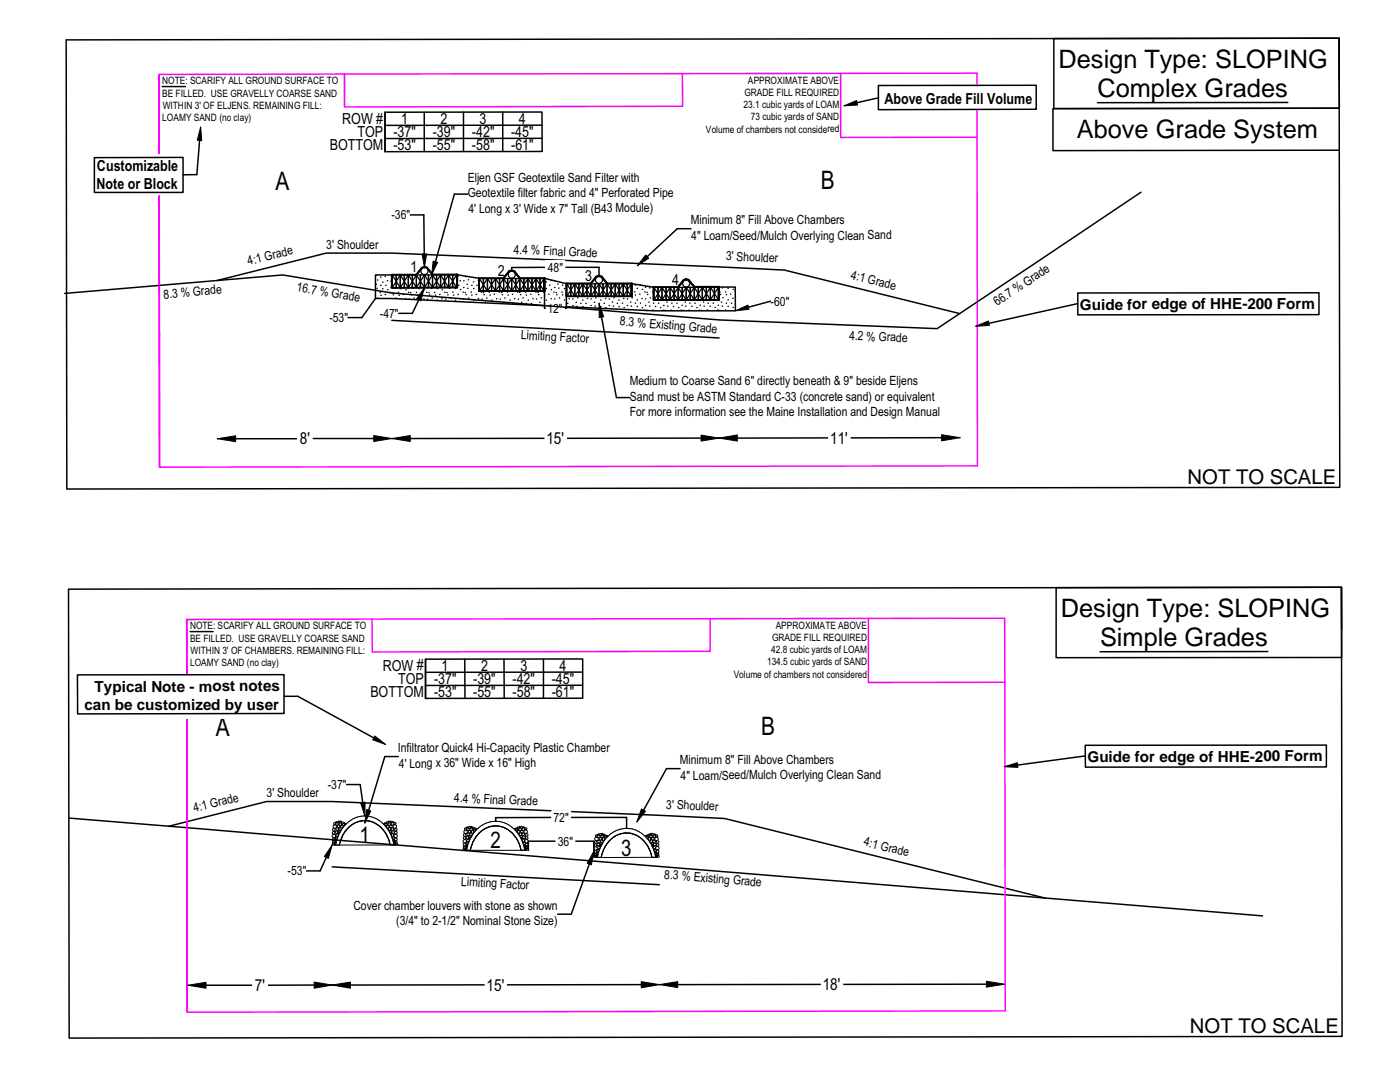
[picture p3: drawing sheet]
<svg xmlns="http://www.w3.org/2000/svg" width="279mm" height="216mm" viewBox="0 0 279 216" stroke-linecap="round" stroke-linejoin="round" font-family="sans-serif">
<path d="M13.2 8l254.1-.4 .1 89.6-254.1 .4zM210.3 7.7l57-.1v14l-57 .1zM267.3 7.6v8.4M257 20.4l-38 .1M267.3 21.6l-57.2 .1v8.4l57.2-.1M267.7 117.2l.1 8.4M13.8 163.2l238.2 19.6M33.6 164.9l19.6-5h13.1l78.3 3.4 64 15.9M131.6 196.5h.1M164.4 196.4l-29.1 .1M196.9 196.4h-29.2M200.5 196.4h.1" fill="none" stroke="#000" stroke-width=".3"/>
<path d="M13.2 8h.1M131.6 196.5l3.7-.6v1.2zM196.9 195.8l3.6 .6-3.6 .6z" fill="none" stroke="#000" stroke-width=".2"/>
<path d="M131.6 196.5l3.7-.6v1.2zM196.9 195.8l3.6 .6-3.6 .6z" fill="#000"/>
<path d="M163.9 194.6h4.3v3.6h-4.3z" fill="#fff"/>
<path d="M163.9 194.6h4.3v3.6h-4.3z" fill="none" stroke="#fff" stroke-width=".2"/>
<path d="M66.3 173l65.3 3.5M66.3 196.6h.1M97.3 196.5l-27.4 .1M128 196.5h-27.4M131.6 196.5h.1" fill="none" stroke="#000" stroke-width=".3"/>
<path d="M66.3 196.6l3.6-.6v1.2zM128 195.9l3.6 .6-3.6 .6z" fill="#000"/>
<path d="M66.3 196.6l3.6-.6v1.2zM128 195.9l3.6 .6-3.6 .6z" fill="none" stroke="#000" stroke-width=".2"/>
<path d="M96.8 194.7h4.3v3.6h-4.3z" fill="#fff"/>
<path d="M96.8 194.7h4.3v3.6h-4.3z" fill="none" stroke="#fff" stroke-width=".2"/>
<path d="M37.3 123.6l.1 78.4 163.2-.3-.1-65.6-27.2 .1v-12.8h-31.6v6.6l-67.4 .1v-6.6l-37 .1 .1 78.4M141.7 123.4l-67.4 .1M173.3 123.4h27.2v12.7" fill="none" stroke="#f0f" stroke-width=".3"/>
<g fill="none" stroke="#000" stroke-width=".2">
<path d="M66.3 166.7l.5-.2 .2 .2v.3l-.5 .1-.2-.1zM66.3 167.4l.4-.2 .1 .4-.3 .1zM66.3 167.9l.3-.1v.4h-.1zM66.3 166.1l.4-.2 .1 .4-.3 .1zM66.4 168.2l.3 .2-.2 .2-.2-.1zM66.4 165.4l.3-.1 .2 .4-.4 .1zM66.5 164.8l.2-.2h.3l.1 .5-.1 .2h-.3l-.2-.2zM66.6 164.3l.3-.2v.4l-.3-.1zM66.7 168.3v.3zM66.8 168.3l.1-.1 .1 .2-.2 .1zM66.8 167.9h.3l-.1 .2zM67 167.5l.1 .1v.2l-.2-.1z"/>
<path d="M67 164l.1 .1v.1zM67 166.5l.4-.1 .1 .4-.3 .1zM67 164.3l.4-.1 .1 .3-.3 .2zM67.1 165.8l.3 .1-.1 .4-.4-.1zM67.2 165.2l.4 .2-.2 .3-.3-.1zM67.2 163.9l.2 .1-.1 .1zM67.3 164.8l.4-.2 .1 .4-.3 .1zM67.4 166.2h.3v.1l-.2 .1zM67.4 164l.3-.2 .1 .3-.2 .1zM67.5 165.8l.2-.1 .2 .3-.3 .1zM67.6 164.3l.4-.1 .2 .3-.4 .2zM67.9 163.9l.1-.1 .1 .2h-.2z"/>
<path d="M67.9 164.8l.4-.1 .2 .4-.4 .1zM68.1 164.1l.3-.1v.4h-.2zM68.6 164.1l.1 .2zM68.7 164.3h.3v.1l-.2 .1zM69.5 165.2l-1.1 1.6-.7 1.8a7.5 7.5 0 0 1 1.3-2.9l1.2-1.1a4.4 4.4 0 0 1 3.3-.8 5.8 5.8 0 0 1 4.4 4.8h1v-.3M69.5 165.2l.8-.7 1.3-.6 2-.1a5.1 5.1 0 0 1 3.2 2.2M76.7 164.3h.1v.2l-.2-.1zM76.8 164.2l.2 .1zM76.9 166.2l.5 1 .5 1.4M77.1 164.1l.2-.1 .2 .3h-.3zM77.1 164.8l.4-.1 .1 .4-.3 .1zM77.5 163.9l.1-.1 .1 .2-.1 .1z"/>
<path d="M77.6 164.2l.3 .1-.1 .4-.4-.2zM77.6 165.1l.4 .2-.1 .4-.4-.2zM77.8 164.8l.3-.2 .2 .4-.4 .1zM77.8 164l.2-.2 .1 .3-.2 .1zM77.9 165.7l.2 .1-.1 .3-.2-.2zM78 166.1l.2 .1-.1 .2-.2-.1zM78.2 165.2l.4 .2-.2 .3-.3-.1zM78.2 166.4l.4 .1-.2 .4-.3-.1zM78.2 164.1l.4 .2-.2 .3-.3-.1zM78.3 163.9l.1 .2zM78.3 165.8l.4 .1-.2 .4-.3-.1zM78.4 164.8l.5-.2 .2 .2v.3l-.2 .2h-.2l-.3-.2z"/>
<path d="M78.5 167.9h.2l.1 .2h-.2zM78.5 167.5h.2v.3l-.3-.1zM78.5 164l.1 .2zM78.6 168.3l.2-.1 .1 .2h-.2zM78.6 168.6a6.5 6.5 0 0 0-5.5-5.8l-1.4 .1-1.5 .7a7 7 0 0 0-3.2 5M78.7 167.3l.4-.1 .1 .4-.3 .1zM78.7 166l.4-.1 .1 .3-.3 .2zM78.7 164.1h.2l.1 .3h-.4zM78.8 166.5h.3l.2 .2-.2 .4h-.3l-.2-.2v-.2zM78.9 167.9l.3-.1v.3h-.2zM78.9 165.3l.3 .1-.1 .4-.4-.1zM78.9 168.3h.1"/>
<path d="M78.9 168.3v.3h-12.2M79 168.3l.2-.1 .1 .3-.3 .1zM37.5 196.6l3.6-.6v1.2zM62.7 196l3.6 .6-3.6 .6z"/>
<circle cx="67.1" cy="167.2" r=".23"/>
<circle cx="67.9" cy="165.4" r=".27"/>
<circle cx="68.5" cy="164.5" r=".23"/>
<circle cx="77" cy="164.5" r=".23"/>
<circle cx="78.5" cy="167.2" r=".23"/>
</g>
<path d="M84.9 131.5h31.4v7.8l-31.4 .1zM84.9 131.5v7.9M92.8 131.5v7.9M100.6 131.5v7.9M108.5 131.5v7.9M116.3 136.7l-31.4 .1M116.3 134.1l-31.4 .1M37.5 196.6h.1M41.1 196.6h9.8M62.7 196.6h-9.8M66.3 196.6h.1" fill="none" stroke="#000" stroke-width=".3"/>
<path d="M37.5 196.6l3.6-.6v1.2zM62.7 196l3.6 .6-3.6 .6z" fill="#000"/>
<path d="M50.4 194.8h3v3.6h-3z" fill-rule="evenodd" fill="#fff"/>
<path d="M50.4 194.8h3v3.6h-3z" fill="none" stroke="#fff" stroke-width=".2"/>
<path d="M37.9 126h4.6M69.2 156.5h2.7l.5 3.6M79.5 151h-2.7l-3.2 10.7M135.7 153.4h-2.7l-4.6 8.3M65.1 171.1l-1.2 2.7h-2.7M110.4 163.1l-11.5 .1v.7M113.5 163.1h11.6v2.2M117.6 172.4l-3.6 10h-2.7" fill="none" stroke="#000" stroke-width=".3"/>
<path d="M66.3 168.6l-.8 2.7-.8-.4zM72 160.2l.9-.1-.1 2.7zM73.2 161.5l.8 .3-1.2 2.5zM118.5 169.8l-.5 2.8-.8-.3zM128 161.4l.8 .5-1.7 2.1z" fill="#000"/>
<g fill="none" stroke="#000" stroke-width=".2">
<path d="M66.3 168.6l-.8 2.7-.8-.4zM72 160.2l.9-.1-.1 2.7zM73.2 161.5l.8 .3-1.2 2.5zM92.4 167.7l.2-.2h.3l.2 .2v.3l-.5 .2-.2-.2zM92.5 168.4l.3-.1 .2 .3-.4 .2zM92.5 169h.3v.2h-.2zM92.5 167.1l.3-.1 .2 .3-.4 .2zM92.5 169.3l.3 .1-.1 .3-.3-.2zM92.5 166.5l.3-.1 .2 .3-.4 .2zM92.6 165.9l.2-.2h.3l.2 .4-.2 .2h-.3l-.2-.2zM92.8 169.4v.3zM92.8 165.2l.3 .1-.1 .3-.3-.1z"/>
<path d="M92.9 169.3l.1-.1 .1 .3h-.1zM92.9 169l.2-.1v.3zM93 168.7l.2-.1v.3zM93 165.1l.3 .1-.2 .1zM93.1 167.6l.4-.1 .1 .3-.3 .2zM93.1 169.6a6.5 6.5 0 0 1 5.5-5.7 6 6 0 0 1 5.9 4.7l.2 1M93.2 166.8l.3 .2-.1 .3-.4-.1zM93.3 166.2l.4 .2-.2 .4-.3-.2zM93.3 165l.2 .1zM93.4 165.9l.4-.2 .1 .3-.3 .2zM93.6 166.9l.3-.1 .1 .2-.3 .1zM93.6 167.2l.2 .1-.1 .2-.1-.1z"/>
<path d="M93.7 164.9l.2 .1v.3l-.3-.1zM93.7 166.4l.4-.2 .1 .4-.3 .1zM93.8 165.4l.3-.2 .2 .4-.4 .1zM94 165l.1-.1 .1 .2h-.1zM94.1 165.9l.3-.2 .2 .4-.4 .1zM94.2 165.1h.3l.1 .2-.2 .1zM94.7 165.2h.2l-.1 .2zM94.9 165.4l.2-.1 .1 .2-.2 .1zM102.7 165.4h.3v.1l-.2 .1zM103 165.2l.1 .2zM103.1 165.4h.2l.1 .3h-.4zM103.2 165.1l.3-.1 .1 .3-.3 .1z"/>
<path d="M103.3 165.9l.3-.2 .2 .4-.4 .1zM103.3 167.6a5.1 5.1 0 0 0-4.8-2.8 4.8 4.8 0 0 0-2.6 1.2 6.3 6.3 0 0 0-2 3.7M103.3 167.8l.7 1.8h1v-.3M103.4 167.9a5.4 5.4 0 0 0-3.9-3.1 4.9 4.9 0 0 0-4.6 2.2l-.5 .9-.5 1.7-1.1 .1M103.4 168l.6 1.7M103.7 165.2l.4 .2-.2 .3-.4-.1zM103.7 164.9l.1 .1v.1h-.2zM103.8 166.2l.3 .2-.1 .3-.4-.2zM103.9 165.8l.4-.1 .1 .3-.3 .2zM103.9 165l.2-.1 .2 .2-.3 .2zM104 166.8l.3 .1-.2 .2-.2-.1zM104.1 167.2l.2 .2h-.2z"/>
<path d="M104.3 166.2l.4 .2-.2 .4-.3-.2zM104.4 167.4l.3 .2-.1 .3-.4-.1zM104.4 165.2l.3 .2-.1 .3-.4-.1zM104.4 165l.1 .1zM104.4 166.8l.4 .2-.2 .3-.3-.1zM104.6 168l.3 .1-.2 .4-.3-.1zM104.6 165.8l.4-.1 .2 .1v.3l-.4 .2-.2-.2zM104.6 168.6l.2 .1v.1l-.2-.1zM104.6 165.1l.1 .1zM104.7 168.9h.2v.3l-.3-.1zM104.8 169.2l.2 .1-.1 .2-.2-.1zM104.9 167.5h.3l.2 .2-.2 .5h-.3l-.2-.2v-.3z"/>
<path d="M105 169l.3-.2 .1 .3-.3 .1zM105 166.3l.4 .2-.2 .3-.3-.1zM105 169.3v.4h-12.2M105 169.3h.1M105.1 169.4l.2-.1 .2 .2-.3 .1zM118.5 170.8l.3-.1 .1 .3-.2 .1zM118.5 169.2l.2-.2h.3l.2 .2v.2l-.2 .2h-.3l-.2-.2zM118.5 169.8l-.5 2.8-.8-.3zM118.6 169.8l.4-.1 .1 .4-.4 .1zM118.6 170.4l.3-.1 .1 .2-.3 .1zM118.6 168.5l.4-.1 .1 .3-.4 .2zM118.7 167.8l.4 .1-.1 .4-.4-.2z"/>
<path d="M118.8 166.7l.3-.1v.4h-.1zM118.9 167h.3l.2 .3v.3l-.2 .1-.5-.1v-.3zM119 170.4l.3-.1v.3zM119.1 170.7l.2 .1-.1 .1h-.2zM119.2 166.5l.2 .1-.2 .1zM119.2 170h.1v.3l-.2-.1zM119.3 169l.3-.1 .2 .3-.4 .2zM119.3 166.8l.3-.2 .2 .4-.4 .1zM119.3 171.1a6.3 6.3 0 0 1 5.8-5.8l.9 .1 1 .3 .8 .4 1.3 1.2 1.2 1.9 .6 1.9M119.3 167.8l.3-.1 .2 .3-.4 .2zM119.5 166.4v.2l-.1-.1zM119.7 166.4h.4l-.1 .3-.3-.1z"/>
<path d="M119.7 168.3l.3-.1 .1 .2-.3 .2zM119.7 168.6l.2 .1-.1 .2h-.1zM119.7 167.1l.4 .2-.2 .3-.4-.1zM119.8 167.8l.4-.2 .2 .4-.4 .1zM119.9 166.8l.4-.1 .1 .3-.3 .2zM120.1 166.4l.2-.1 .1 .2-.2 .1zM120.2 167.3l.4-.1 .1 .3-.3 .2zM120.4 166.6l.3-.1v.2l-.2 .1zM120.8 166.7l.2 .1zM121 166.8l.2-.1 .1 .2-.2 .1zM123.2 166.6a6.1 6.1 0 0 0-3.2 4.5h-1l-.1-.3 .1 .3h1M124.2 166.3l-.3 .1a5.6 5.6 0 0 0-2.6 1.8 6.7 6.7 0 0 0-1.3 2.9"/>
<path d="M124.5 166.2h.9l1.9 .7M125.5 166.2h-.9l-1.3 .4M125.6 166.2a5.8 5.8 0 0 1 4.5 4.9M127.3 166.8l1.1 .8M128 161.4l.8 .5-1.7 2.1zM128.5 167.9l.9 1.1 .7 2.1M128.9 166.7l.2 .1-.1 .2-.2-.1zM129.1 166.6l.2 .1-.1 .1zM129.3 166.5h.3l.1 .2-.2 .1zM129.5 167.1l.4 .2-.1 .3-.4-.1zM129.7 166.4l.2-.1 .1 .2h-.3zM129.8 166.6l.4 .2-.2 .3-.3-.1z"/>
<path d="M129.9 167.6l.3 .2-.1 .3-.4-.1zM130 166.4l.3-.1 .1 .3-.3 .1zM130.1 168.1h.2l.1 .3-.3 .1zM130.1 171.1h-10.1M130.2 167.1l.3 .2-.1 .3-.4-.1zM130.2 168.6l.2 .1-.1 .2h-.1zM130.4 167.6l.4 .2-.2 .3-.3-.1zM130.5 166.4l.1 .1zM130.6 168.2l.3 .2-.1 .3-.4-.1zM130.7 170.1l.2-.1v.3zM130.8 166.5h.1v.2zM130.9 170.3l.1 .1v.2l-.2-.1z"/>
<path d="M130.9 170.6l.2 .1-.1 .2h-.1zM130.9 167h.2l.3 .3v.2l-.3 .2h-.2l-.2-.2v-.2zM131 169.8l.4-.1 .1 .3-.4 .2zM131 168.5l.4-.1 .1 .3-.4 .2zM131.1 168.9h.3l.1 .2v.3l-.1 .2-.5-.2v-.3zM131.1 170.3h.3v.3h-.2zM131.1 167.8l.4 .1-.2 .4-.3-.2zM131.1 170.8h.1M131.1 170.8v.3h-1M131.1 170.8v.3M131.3 170.7l.3 .1-.2 .3-.2-.2z"/>
<circle cx="93.2" cy="168.3" r=".23"/>
<circle cx="93.4" cy="165.5" r=".27"/>
<circle cx="94.7" cy="165.6" r=".23"/>
<circle cx="104.9" cy="165.4" r=".23"/>
<circle cx="105.1" cy="167.2" r=".27"/>
<circle cx="105.1" cy="168.5" r=".27"/>
<circle cx="119.3" cy="169.7" r=".23"/>
<circle cx="119.4" cy="168.5" r=".27"/>
<circle cx="120.8" cy="167" r=".23"/>
<circle cx="129.3" cy="167" r=".23"/>
<circle cx="130.6" cy="166.8" r=".27"/>
<circle cx="130.6" cy="169.1" r=".27"/>
<circle cx="130.8" cy="169.7" r=".23"/>
<circle cx="131.1" cy="166.8" r=".23"/>
</g>
<path d="M110.1 161.8h3.8v2.7h-3.8z" fill="#fff"/>
<path d="M110.1 161.8h3.8v2.7h-3.8z" fill="none" stroke="#fff" stroke-width=".2"/>
<path d="M111.3 167.9h-5.8v1.8M114.4 167.9h4.1v3.2" fill="none" stroke="#000" stroke-width=".3"/>
<path d="M111 166.5h3.7v2.7h-3.7z" fill="#fff"/>
<path d="M111 166.5h3.7v2.7h-3.7z" fill="none" stroke="#fff" stroke-width=".2"/>
<g fill="none" stroke="#000" stroke-width=".25">
<path d="M78.3 54.9h12.8v2.5h-12.8zM78.3 54.9l1.6 2.5M79.1 54.9v2.5M79.9 54.9v2.5M79.9 54.9l-1.6 2.5M79.9 57.4h.1M79.9 54.9h.1M79.9 54.9l1.6 2.5M80.7 54.9v2.5M81.5 57.4h.1M81.5 54.9h.1M81.5 54.9v2.5"/>
<path d="M81.5 54.9l-1.6 2.5M81.5 54.9l1.6 2.5M82.3 54.9v2.5M83.1 54.9h.1M83.1 54.9v2.5M83.1 54.9l-1.6 2.5M83.1 54.9l1.6 2.5M83.9 54.9v2.5M84.7 54.9h.1M84.7 54.9v2.5M84.7 54.9l-1.6 2.5M84.7 54.9l1.6 2.5"/>
<path d="M85.6 54.9l-.1 2.5M86.3 54.9h.1M86.3 54.9v2.5M86.3 54.9l-1.6 2.5M86.3 54.9l1.6 2.5M87.2 54.9l-.1 2.5M87.9 54.9h.1M87.9 54.9v2.5M87.9 54.9l-1.6 2.5M87.9 54.9l1.6 2.5M88.8 54.9l-.1 2.5M89.5 54.9h.1"/>
<path d="M89.5 54.9v2.5M89.5 54.9l-1.6 2.5M89.5 54.9l1.6 2.5 .1-2.2M90.4 54.9l-.1 2.5M91.1 54.9l-1.6 2.5M91.2 57.4h-13M95.6 58.1h13.1M95.7 55.6h12.9v2.5h-12.9zM95.7 55.6l1.6 2.5M96.5 55.6v2.5M97.3 55.6v2.5M97.3 55.6h.1"/>
<path d="M97.3 55.6l-1.6 2.5M97.3 55.6l1.6 2.5M98.1 55.6h.1M98.1 55.6v2.5M98.9 55.6h.1M98.9 55.6v2.5M98.9 55.6l-1.6 2.5M98.9 55.6l1.6 2.5M99.7 55.6h.1M99.7 55.6v2.5M100.5 55.6h.1M100.5 55.6v2.5"/>
<path d="M100.5 55.6l-1.6 2.5M100.5 55.6l1.7 2.5M101.3 55.6h.1M101.3 55.6v2.5M102.1 55.6h.1M102.1 55.6l.1 2.5M102.1 55.6l-1.6 2.5M102.1 55.6l1.7 2.5M102.9 58.1v-2.5l.1 2.5M103.8 55.6v2.5M103.8 55.6l-1.6 2.5M103.8 55.6l1.6 2.5"/>
<path d="M104.5 55.6l.1 2.5zM105.4 55.6v2.5M105.4 55.6l-1.6 2.5M105.4 55.6l1.6 2.5M106.1 55.6l.1 2.5zM107 55.6v2.5M107 55.6l-1.6 2.5M107 55.6l1.6 2.5v-2.2M107.8 55.6v2.5M108.6 55.6l-1.6 2.5M113 59.1h13.1M113.1 56.6h12.9v2.5h-12.9z"/>
<path d="M113.1 56.6l1.6 2.5M114 56.6l-.1 2.5M114.7 56.6v2.5M114.7 56.6h.1M114.7 56.6l-1.6 2.5M114.7 56.6l1.6 2.5M115.5 56.6h.1M115.5 56.6v2.5M116.3 56.6h.1M116.3 56.6v2.5M116.3 56.6l-1.6 2.5M116.3 56.6l1.6 2.5"/>
<path d="M117.2 56.6l-.1 2.5M117.9 56.6h.1M117.9 56.6v2.5M117.9 56.6l-1.6 2.5M117.9 56.6l1.6 2.5M118.8 56.6l-.1 2.5M119.5 56.6h.1M119.5 56.6v2.5M119.5 56.6l-1.6 2.5M119.5 56.6l1.7 2.5M120.4 56.6v2.5M121.2 56.6h.1"/>
<path d="M121.2 56.6v2.5M121.2 56.6l-1.7 2.5M121.2 56.6l1.6 2.5M122 56.6v2.5M122.8 56.6h.1M122.8 56.6v2.5M122.8 56.6l-1.6 2.5M122.8 56.6l1.6 2.5M123.6 56.6v2.5M124.4 56.6h.1M124.4 56.6v2.5M124.4 56.6l-1.6 2.5"/>
<path d="M124.4 56.6l1.6 2.5v-2.1M125.2 56.6v2.5M126 56.6l-1.6 2.5M130.5 57.4l12.9-.1v2.5l-12.9 .1zM130.5 57.4l1.6 2.5M131.4 57.4v2.5M132.1 57.4h.1M132.1 57.4v2.5M132.1 57.4l-1.5 2.5M132.1 59.9h.1M132.1 57.4l1.6 2.5M133 57.4v2.5"/>
<path d="M133.7 57.4h.1M133.7 59.9h.1M133.7 57.4v2.5M133.7 57.4l-1.6 2.5M133.7 57.4l1.6 2.5M134.6 57.4v2.5M135.3 57.4h.1M135.3 59.9h.1M135.3 57.4v2.5M135.3 57.4l-1.6 2.5M135.3 57.4l1.6 2.5M136.2 57.4v2.5"/>
<path d="M136.9 59.9h.1M136.9 57.3v2.6M136.9 57.3h.1M136.9 57.3l-1.6 2.6M136.9 57.3l1.7 2.6M137.8 57.3v2.6M138.6 59.9h.1M138.6 57.3h.1M138.6 57.3v2.6M138.6 57.3l-1.7 2.6M138.6 57.3l1.6 2.6M139.4 57.3v2.6"/>
<path d="M140.2 59.9h.1M140.2 57.3h.1M140.2 57.3v2.6M140.2 57.3l-1.6 2.6M140.2 57.3l1.6 2.5M141 57.3v2.6M141.8 57.3h.1M141.8 57.3v2.5M141.8 57.3l-1.6 2.6M141.8 57.3l1.6 2.5v-2.1M142.6 57.3v2.5M143.4 57.3l-1.6 2.5"/>
<path d="M143.5 59.8l-13.1 .1"/>
<circle cx="84.7" cy="54.1" r=".72"/>
<circle cx="102.1" cy="54.8" r=".71"/>
<circle cx="119.5" cy="55.9" r=".71"/>
<circle cx="136.9" cy="56.6" r=".72"/>
</g>
<g fill="none" stroke="#000" stroke-width=".38">
<path d="M83.1 54.8h-4.9v2.6M84.2 53.5l-1.1 1.3M85.2 53.4a.77 .77 0 0 0-1 .1M85.2 53.4l1.1 1.4h5M85.2 53.4h.1M91.2 54.8l.1 2.6M100.5 55.5h-4.9v2.6M101.6 54.1a.77 .77 0 0 1 1.1 0M101.6 54.1l-1.1 1.4M101.6 54.1h.1M102.7 54.1l1 1.4h5M102.7 54.1h.1"/>
<path d="M108.7 55.5v2.6M118 56.6h-5v2.5M119 55.2a.91 .91 0 0 1 1.1 0M119 55.2l-1.1 1.4M119 55.2h.1M120.1 55.2l1.1 1.4h4.9M120.1 55.2h.1M126.1 56.6v2.5M135.4 57.3h-5v2.6M136.4 55.9a.72 .72 0 0 1 1.1 0M136.4 55.9l-1.1 1.4M137.5 55.9l1.1 1.3h4.9v2.6"/>
<path d="M137.5 55.9h.1M143.5 59.8h.1"/>
</g>
<path d="M84.7 53.4h.1M102.1 54.1h.1M119.5 55.2h.1M136.9 55.8h.1M143.5 87.4l3.7-.6v1.2zM187.9 86.7l3.7 .6-3.7 .7z" fill="none" stroke="#000" stroke-width=".2"/>
<g fill="none" stroke="#000" stroke-width=".3">
<path d="M76.8 22.4h31.4v7.8l-31.4 .1zM76.8 22.4v7.9M84.7 22.4v7.8M92.5 22.4v7.8M100.3 22.4v7.8M108.2 27.6h-31.4M108.2 25h-31.4M43.3 56l21.8-5.5h13.1l65.3 2.8 13 .6 35 8.7M84.7 53.4h.1M102.1 54.1h.1M119.5 55.2h.1M136.9 55.8h.1"/>
<path d="M78.2 63.9l65.3 3.5M143.5 87.4h.1M165.9 87.4h-18.7M187.9 87.3l-18.7 .1M191.6 87.3h.1"/>
</g>
<path d="M143.5 87.4l3.7-.6v1.2zM187.9 86.7l3.7 .6-3.7 .7z" fill="#000"/>
<path d="M165.4 85.6h4.3v3.6h-4.3z" fill-rule="evenodd" fill="#fff"/>
<path d="M165.4 85.6h4.3v3.6h-4.3z" fill="none" stroke="#fff" stroke-width=".2"/>
<path d="M78.2 87.5h.1M109.2 87.5h-27.3M139.9 87.4l-27.4 .1M143.5 87.4h.1" fill="none" stroke="#000" stroke-width=".3"/>
<path d="M78.2 87.5l3.7-.6v1.2zM139.9 86.8l3.6 .6-3.6 .6z" fill="#000"/>
<path d="M78.2 87.5l3.7-.6v1.2zM139.9 86.8l3.6 .6-3.6 .6z" fill="none" stroke="#000" stroke-width=".2"/>
<path d="M108.8 85.6h4.2v3.6h-4.2z" fill-rule="evenodd" fill="#fff"/>
<path d="M108.8 85.6h4.2v3.6h-4.2z" fill="none" stroke="#fff" stroke-width=".2"/>
<path d="M43.4 87.5h.1M47 87.5h12.8M61.8 87.5h12.8M78.2 87.5h.1" fill="none" stroke="#000" stroke-width=".3"/>
<path d="M43.4 87.5l3.6-.5v1.1zM74.6 86.9l3.6 .6-3.6 .6z" fill="#000"/>
<path d="M43.4 87.5l3.6-.5v1.1zM74.6 86.9l3.6 .6-3.6 .6z" fill="none" stroke="#000" stroke-width=".2"/>
<path d="M59.4 85.7h2.9v3.6h-2.9z" fill-rule="evenodd" fill="#fff"/>
<path d="M59.4 85.7h2.9v3.6h-2.9z" fill="none" stroke="#fff" stroke-width=".2"/>
<g fill="none" stroke="#000" stroke-width=".3">
<path d="M32.4 17.3h4.6M93.4 38.7h-2.7l-3.8 13.5M74.9 54.9h3.3v2.5h13v-2.6l4.4 .7v2.6h13.1v-2.6l4.3 1.1v2.5h13.1v-2.5l4.3 .7v2.6l13.1-.1v-2.5h3.2l.1 4.7h-16.4l-52.2-2.4h-3.3zM74.9 59.6l-2.7 3.8h-2.7M75.1 56.7h.1M75.2 57.5h.1M75.4 55.9h.1M75.4 59.5h.1M75.9 58.3h.1M76 56.9h.1M76 55.3h.1M76 58.9h.1"/>
<path d="M76.4 57.6h.1M76.4 56.3h.1M76.9 55.2h.1M76.9 58.8h.1M77 56.9h.1M77.3 56h.1M77.4 57.8h.1M77.9 58.3h.1M78 57.4h.1M78 56.1h.1M78.3 58.4h.1M78.5 58.8h.1"/>
<path d="M78.8 57.5h.1M79 59.5h.1M79.5 58.3h.1M79.6 58.9h.1M80 57.6h.1M80.5 58.8h.1M80.9 59.6h.1M81 57.8h.1M81.5 58.3h.1M81.7 59.7h.1M81.9 42.9h2.7l.1 7.8M82 58.4h.1"/>
<path d="M82.1 58.8h.1M82.5 57.5h.1M82.6 59.5h.1M83.1 58.3h.1M83.3 58.9h.1M83.6 59.9l-1.3 2.6h-2.7M83.6 57.6h.1M84.1 58.8h.1M84.6 59.6h.1M84.6 57.8h.1M85.1 58.3h.1M85.3 59.7h.1"/>
<path d="M85.6 58.4h.1M85.7 58.8h.1M86.1 57.5h.1M86.2 59.5h.1M86.7 58.3h.1M86.9 58.9h.1M87.2 57.6h.1M87.2 59.9h.1M87.8 58.8h.1M88.2 59.6h.1M88.3 57.8h.1M88.8 58.3h.1"/>
<path d="M88.9 59.7h.1M89.2 58.4h.1M89.4 58.8h.1M89.7 57.5h.1M89.9 59.5h.1M90.4 58.3h.1M90.5 58.9h.1M90.9 57.6h.1M90.9 59.9h.1M91.4 58.8h.1M91.4 55.1h.1M91.5 56.9h.1"/>
<path d="M91.8 56h.1M91.8 59.6h.1M91.9 57.8h.1M92.4 58.3h.1M92.5 56h.1M92.5 59.7h.1M92.5 57.4h.1M92.8 58.4h.1M93 55.2h.1M93 58.8h.1M93.2 56.7h.1M93.3 57.5h.1"/>
<path d="M93.5 55.8h.1M93.5 59.5h.1M94 58.3h.1M94.1 56.9h.1M94.1 58.9h.1M94.5 56.3h.1M94.5 57.6h.1M94.5 59.9h.1M95 58.8h.1M95.2 56.9h.1M95.5 56h.1M95.5 59.6h.1"/>
<path d="M95.5 57.8h.1M96.1 58.3h.1M96.2 59.7h.1M96.5 58.4h.1M96.6 58.8h.1M97.1 59.5h.1M97.6 58.3h.1M97.8 58.9h.1M98.1 59.9h.1M98.6 58.7h.1M99.1 59.6h.1M99.7 58.3h.1"/>
<path d="M99.8 59.7h.1M100.1 58.4h.1M100.2 58.8h.1M100.8 59.5h.1M101.3 58.3h.1M101.4 58.9h.1M101.8 59.9h.1M102.3 58.7h.1M102.7 59.6h.1M103.3 58.3h.1M103.4 59.7h.1M103.7 58.4h.1"/>
<path d="M103.9 58.8h.1M104.4 59.4h.1M104.9 58.3h.1M105 58.9h.1M105.4 59.9h.1M105.9 58.7h.1M106.3 59.6h.1M106.9 58.3h.1M107.1 59.6h.1M107.4 58.4h.1M107.5 58.8h.1M108 59.4h.1"/>
<path d="M108.5 58.3h.1M108.7 58.9h.1M109 57.6h.1M109 56.3h.1M109 59.9h.1M109.3 53.3l-7.2 .1v.7M109.5 58.7h.1M109.7 56.9h.1M110 56h.1M110 59.6h.1M110 57.8h.1M110.5 58.3h.1"/>
<path d="M110.7 56h.1M110.7 59.6h.1M110.7 57.4h.1M111 58.4h.1M111.1 58.8h.1M111.3 56.7h.1M111.5 57.5h.1M111.6 59.4h.1M112.1 58.3h.1M112.3 56.9h.1M112.3 58.8h.1M112.4 53.3h7.1v1.9"/>
<path d="M112.6 57.6h.1M112.6 59.9h.1M113.6 59.6h.1M114.3 59.6h.1M115.3 59.4h.1M116.3 59.9h.1M117.2 59.6h.1M117.9 59.6h.1M118.9 59.4h.1M119.9 59.9h.1M120.9 59.6h.1M121.6 59.6h.1"/>
<path d="M122.5 59.4h.1M123.5 59.9h.1M124.5 59.6h.1M125.2 59.6h.1M126.2 59.4h.1M126.7 58.3h.1M126.8 56.9h.1M126.8 58.8h.1M127.2 57.5h.1M127.2 59.9h.1M127.7 58.7h.1M127.8 56.9h.1"/>
<path d="M128.1 59.6h.1M128.2 57.7h.1M128.7 58.3h.1M128.8 59.6h.1M128.8 57.3h.1M129.1 58.3h.1M129.2 58.8h.1M129.6 57.4h.1M129.8 59.4h.1M130.3 58.3h.1M137.9 45.6h-2.7l-6 5.6M143.6 58.3h.1"/>
<path d="M143.8 58.8h.1M144.1 57.4h.1M144.3 59.4h.1M144.8 58.3h.1M144.9 58.8h.1M145.3 57.5h.1M145.3 59.8h.1M145.8 58.7h.1M146.3 59.5h.1M146.3 57.7h.1M96.8 60.3h.1M100.5 60.3h.1"/>
<path d="M101.4 60.5h.1M102.4 60.5h.1M104.1 60.3h.1M105 60.5h.1M106 60.5h.1M107.7 60.3h.1M108.7 60.5h.1M109.7 60.5h.1M110.7 61h.1M111.3 60.3h.1M111.5 61.1h.1M112.3 60.5h.1"/>
<path d="M112.6 61.2h.1M113.3 60.5h.1M114.3 61h.1M115 60.3h.1M115.1 61.1h.1M115.9 60.5h.1M116.3 61.2h.1M116.9 60.5h.1M117.3 61.4h.1M117.9 61h.1M118.6 60.3h.1M118.7 61.1h.1"/>
<path d="M119.5 60.5h.1M119.9 61.2h.1M120.1 63.3l2.9 16h2.7M120.6 60.5h.1M120.9 61.4h.1M121.6 61h.1M122.2 60.3h.1M122.4 61.1h.1M123.2 60.5h.1M123.5 61.2h.1M124.2 60.5h.1M124.5 61.4h.1"/>
<path d="M125.2 61h.1M125.9 60.3h.1M126 61.1h.1M126.8 60.5h.1M127.2 61.2h.1M127.8 60.5h.1M128.2 61.4h.1M128.7 61.9h.1M128.8 61h.1M129.1 62h.1M129.5 60.3h.1M129.6 61.1h.1"/>
<path d="M130.3 61.9h.1M130.4 60.5h.1M130.8 61.2h.1M131.4 60.5h.1M131.8 61.4h.1M132.3 61.9h.1M132.5 61h.1M132.8 61.9h.1M133.1 60.3h.1M133.3 61.1h.1M133.9 61.9h.1M134.1 60.5h.1"/>
<path d="M134.4 61.2h.1M135.1 60.5h.1M135.4 61.4h.1M135.9 61.9h.1M136.1 60.9h.1M136.4 61.9h.1M136.7 60.3h.1M136.9 61.1h.1M137.5 61.9h.1M137.7 60.5h.1M138 61.1h.1M138.7 60.5h.1"/>
<path d="M139.1 61.4h.1M139.6 61.9h.1M139.7 60.9h.1M140 61.9h.1M140.4 60.3h.1M140.5 61.1h.1M141.2 61.8h.1M141.3 60.5h.1M141.7 61.1h.1M142.3 60.5h.1M142.7 61.3h.1M143.2 61.8h.1"/>
<path d="M143.3 60.9h.1M143.6 61.9h.1M144 60.3h.1M144.1 61.1h.1M144.8 61.8h.1M144.9 60.5h.1M145.3 61.1h.1M146 60.5h.1M146.3 61.3h.1M153.8 60.1l-4.4 1.2"/>
</g>
<path d="M84.7 57.4l-.7 2.6-.9-.4zM84.2 50.7h.9l-.4 2.7zM86.4 52.1l.9 .2-1.2 2.5zM128.9 50.9l.6 .6-2.3 1.5zM119.5 60.6l1 2.6-.9 .2zM146.8 62l2.5-1.1 .2 .8z" fill="#000"/>
<path d="M84.2 50.7h.9l-.4 2.7zM84.7 57.4l-.7 2.6-.9-.4zM86.4 52.1l.9 .2-1.2 2.5zM128.9 50.9l.6 .6-2.3 1.5zM119.5 60.6l1 2.6-.9 .2zM146.8 62l2.5-1.1 .2 .8z" fill="none" stroke="#000" stroke-width=".2"/>
<path d="M108.9 52h3.8v2.7h-3.8z" fill-rule="evenodd" fill="#fff"/>
<path d="M108.9 52h3.8v2.7h-3.8z" fill="none" stroke="#fff" stroke-width=".2"/>
<path d="M31.8 14.9v78.3l163.3-.2-.1-65.6h-27.2v-12.8l-31.6 .1v6.5l-67.5 .1v-6.5l-36.9 .1v78.3M136.2 14.7l-67.5 .1M167.8 14.6h27.2v12.8" fill="none" stroke="#f0f" stroke-width=".3"/>
<path d="M108.7 57.5v4h.6M113 58.6v2.9h-.7" fill="none" stroke="#000" stroke-width=".3"/>
<path d="M109 60.2h3.6v2.7h-3.6z" fill="#fff"/>
<path d="M109 60.2h3.6v2.7h-3.6z" fill="none" stroke="#fff" stroke-width=".2"/>
<path d="M227.7 38.4l-40.7 27.2-43.5-1.8-65.3-5.3-21.8-3.6-43.5 3.6M210.8 117.3l56.9-.1 .1 14h-57zM253 130h-33.5" fill="none" stroke="#000" stroke-width=".3"/>
<path d="M17.2 30.9l19.3-.1 .1 8.1h-19.4z" fill="#fff"/>
<path d="M17.2 30.9l19.3-.1 .1 8.1h-19.4z" fill="none" stroke="#fff" stroke-width=".2"/>
<path d="M40 25.3l.3 2.8-.9-.1z" fill="#000"/>
<path d="M40 25.3l.3 2.8-.9-.1z" fill="none" stroke="#000" stroke-width=".2"/>
<path d="M39.8 28l-.5 6.8-2.8 .1" fill="none" stroke="#000" stroke-width=".3"/>
<path d="M175.4 17.4h33.9v4.4h-33.9z" fill="#fff"/>
<path d="M175.4 17.4h33.9v4.4h-33.9z" fill="none" stroke="#fff" stroke-width=".2"/>
<path d="M168.4 21.1l2.5-1 .3 .9zM194.7 65.1l2.6-1 .1 .8z" fill="#000"/>
<path d="M168.4 21.1l2.5-1 .3 .9zM194.7 65.1l2.6-1 .1 .8z" fill="none" stroke="#000" stroke-width=".2"/>
<path d="M175.3 19.5l-4.3 1M215.1 60.6l-17.7 3.9" fill="none" stroke="#000" stroke-width=".3"/>
<path d="M13 134.7h43.8v8.6l-43.8 .1z" fill="#fff"/>
<path d="M13 134.7h43.8v8.6l-43.8 .1z" fill="none" stroke="#fff" stroke-width=".2"/>
<path d="M175.3 17.1l31.5-.1v4.8l-31.5 .1zM18.8 31.5l17.7-.1v7h-17.7zM215.1 58.5l48.1-.1v4.4h-48.1zM13.7 117.6l254-.4 .1 89.6-254 .3zM15.5 134.7l41.2-.1v7.8l-41.2 .1zM56.7 138.9h2.7l15.2 8.3M216.6 148.7h48.1v4.3l-48.1 .1zM216.6 150.8l-13.5 1.9" fill="none" stroke="#000" stroke-width=".3"/>
<path d="M74.8 146.9l2.2 1.6-2.6-.9zM200.4 153l2.6-.8 .2 .9z" fill="#000"/>
<path d="M74.8 146.9l2.2 1.6-2.6-.9zM200.4 153l2.6-.8 .2 .9z" fill="none" stroke="#000" stroke-width=".2"/>
<g font-size="5.1">
<text x="211.2" y="13.6">Design Type: SLOPING</text>
<text x="219" y="19.4">Complex Grades</text>
<text x="214.9" y="27.6">Above Grade System</text>
<text x="55" y="37.8">A</text>
<text x="163.8" y="37.7">B</text>
<text x="211.7" y="123.2">Design Type: SLOPING</text>
<text x="219.5" y="129">Simple Grades</text>
<text x="43.1" y="146.9">A</text>
<text x="151.9" y="146.7">B</text>
</g>
<g font-size="4.6">
<text x="71.8" y="168.3">1</text>
<text x="97.9" y="169.3">2</text>
<text x="124" y="170.7">3</text>
</g>
<g font-size="4.1">
<text x="237" y="96.6">NOT TO SCALE</text>
<text x="237.4" y="206.1">NOT TO SCALE</text>
</g>
<g font-size="3.3">
<text x="59.8" y="88.7">8'</text>
<text x="109.1" y="88.6">15'</text>
<text x="165.7" y="88.6">11'</text>
<text x="50.9" y="197.8">7'</text>
<text x="97.1" y="197.7">15'</text>
<text x="164.2" y="197.6">18'</text>
</g>
<g font-size="3">
<text x="176.5" y="20.7">Above Grade Fil</text>
<text x="195.6" y="20.7">l Volume</text>
<text x="65.8" y="29.9">BOTTOM</text>
<text x="68.3" y="24.7">ROW #</text>
<text x="71.3" y="27.3">TOP</text>
<text x="78.5" y="27.4">-37&quot;</text>
<text x="80.1" y="24.8">1</text>
<text x="86.4" y="27.4">-39&quot;</text>
<text x="87.9" y="24.8">2</text>
<text x="94.2" y="27.4">-42&quot;</text>
<text x="95.7" y="24.8">3</text>
<text x="102" y="27.4">-45&quot;</text>
<text x="102" y="30">-61&quot;</text>
<text x="103.5" y="24.8">4</text>
<text x="19.3" y="34.1">Customizable</text>
<text x="78.5" y="30">-53&quot;</text>
<text x="86.4" y="30">-55&quot;</text>
<text x="94.2" y="30">-58&quot;</text>
<text x="19.3" y="37.8">Note or Block</text>
<text x="81.9" y="54.4">1</text>
<text x="99.4" y="55">2</text>
<text x="116.8" y="56.1">3</text>
<text x="134.2" y="56.8">4</text>
<text x="215.5" y="61.8">Guide for edge of HHE-200 Form</text>
<text x="76.4" y="133.8">ROW #</text>
<text x="79.5" y="136.4">TOP</text>
<text x="86.6" y="136.5">-37&quot;</text>
<text x="88.1" y="133.9">1</text>
<text x="94.4" y="136.5">-39&quot;</text>
<text x="96" y="133.9">2</text>
<text x="102.3" y="136.5">-42&quot;</text>
<text x="103.8" y="133.9">3</text>
<text x="110.1" y="136.5">-45&quot;</text>
<text x="111.7" y="133.9">4</text>
<text x="16.8" y="141.6">can be customized by user</text>
<text x="18.9" y="138">Typical Note - most notes</text>
<text x="73.9" y="139">BOTTOM</text>
<text x="86.6" y="139.1">-53&quot;</text>
<text x="94.4" y="139.1">-55&quot;</text>
<text x="102.3" y="139.1">-58&quot;</text>
<text x="110.1" y="139.1">-61&quot;</text>
<text x="217" y="152">Guide for edge of HHE-200 Form</text>
</g>
<g font-size="2.5">
<text x="93.3" y="36.3">Eljen GSF Geotextile Sand Filter with</text>
<text x="93.4" y="39.4">Geotextile filter fabric and 4&quot; Perforated Pipe</text>
<text x="78.1" y="43.8">-36&quot;</text>
<text x="93.5" y="42.4">4' Long x 3' Wide x 7&quot; Tall (B43 Module)</text>
<text x="137.8" y="44.8">Minimum 8&quot; Fill Above Chambers</text>
<text x="138" y="47.8">4&quot; Loam/Seed/Mulch Overlying Clean Sand</text>
<text x="49.6" y="53" transform="rotate(-14 49.6 53)">4:1Grade</text>
<text x="65.1" y="49.6">3' Shoulder</text>
<text x="102.5" y="50.6" transform="rotate(2 102.5 50.6)">4.4% FinalGrade</text>
<text x="144.8" y="51.9" transform="rotate(3 144.8 51.9)">3'Shouler</text>
<text x="152.2" y="52.2" transform="rotate(3 152.2 52.2)">d</text>
<text x="32.7" y="59.6" transform="rotate(-5 32.7 59.6)">8.3% Grade</text>
<text x="59.1" y="58.1" transform="rotate(9 59.1 58.1)">16.7% Grade</text>
<text x="109.3" y="54.2">48&quot;</text>
<text x="169.7" y="55.7" transform="rotate(14 169.7 55.7)">4:1Grade</text>
<text x="65.7" y="64.3">-53&quot;</text>
<text x="75.8" y="63.4">-47&quot;</text>
<text x="109.3" y="62.4">12&quot;</text>
<text x="123.7" y="64.9" transform="rotate(5 123.7 64.9)">8.3% ExistigGrade</text>
<text x="134.5" y="65.8" transform="rotate(5 134.5 65.8)">n</text>
<text x="153.8" y="61">-60&quot;</text>
<text x="199" y="61.1" transform="rotate(-34 199 61.1)">66.7% Grade</text>
<text x="103.9" y="67.7" transform="rotate(3 103.9 67.7)">LimitingFactor</text>
<text x="169.5" y="67.8" transform="rotate(2 169.5 67.8)">4.2% Grade</text>
<text x="125.7" y="76.9">Medium to Coarse Sand 6&quot; directly beneath &amp; 9&quot; beside Eljens</text>
<text x="125.7" y="83.1">For more information see the Maine Installation and Design Manual</text>
<text x="125.7" y="80">Sand must be ASTM Standard C-33 (concrete sand) or equivalent</text>
<text x="79.4" y="150.1">Infiltrator Quick4 Hi-Capacity Plastic Chamber</text>
<text x="79.6" y="153.2">4' Long x 36&quot; Wide x 16&quot; High</text>
<text x="135.7" y="152.5">Minimum 8&quot; Fill Above Chambers</text>
<text x="135.8" y="155.6">4&quot; Loam/Seed/Mulch Overlying Clean Sand</text>
<text x="53.2" y="159">3' Shoulder</text>
<text x="65.4" y="157.4">-37&quot;</text>
<text x="90.6" y="160.1" transform="rotate(2 90.6 160.1)">4.4% FinalGrade</text>
<text x="132.9" y="161.3" transform="rotate(3 132.9 161.3)">3'Shoulder</text>
<text x="38.8" y="162.1" transform="rotate(-14 38.8 162.1)">4:1Grade</text>
<text x="110.4" y="164">72&quot;</text>
<text x="111.3" y="168.7">36&quot;</text>
<text x="172.3" y="168.7" transform="rotate(14 172.3 168.7)">4:1Grade</text>
<text x="57.4" y="174.7">-53&quot;</text>
<text x="92" y="176.7" transform="rotate(3 92 176.7)">LimitingFactor</text>
<text x="132.5" y="175.3" transform="rotate(5 132.5 175.3)">8.3% ExistingGrade</text>
<text x="70.5" y="181.6">Cover chamber louvers with stone as shown</text>
<text x="79.1" y="184.7">(3/4&quot; to 2-1/2&quot; Nominal Stone Size)</text>
</g>
<g font-size="2">
<text x="32.4" y="16.8">NOTE: SCARIFY ALL GROUND SURFACE TO</text>
<text x="149.3" y="16.7">APPROXIMATE ABOVE</text>
<text x="32.4" y="19.3">BE FILLED. USE GRAVELLY COARSE SAND</text>
<text x="32.5" y="21.7">WITHIN 3' OF ELJENS. REMAINING FILL:</text>
<text x="148.4" y="21.6">23.1 cubic yards of LOAM</text>
<text x="148.5" y="19.1">GRADE FILL REQUIRED</text>
<text x="32.4" y="24.2">LOAMY SAND (no clay)</text>
<text x="140.9" y="26.5">Volume of chambers not considered</text>
<text x="149.9" y="24">73 cubic yards of SAND</text>
<text x="37.9" y="125.6">NOTE: SCARIFY ALL GROUND SURFACE TO</text>
<text x="154.8" y="125.4">APPROXIMATE ABOVE</text>
<text x="37.9" y="128.1">BE FILLED. USE GRAVELLY COARSE SAND</text>
<text x="38" y="130.5">WITHIN 3' OF CHAMBERS. REMAINING FILL:</text>
<text x="153.9" y="130.3">42.8 cubic yards of LOAM</text>
<text x="154.1" y="127.9">GRADE FILL REQUIRED</text>
<text x="37.9" y="132.9">LOAMY SAND (no clay)</text>
<text x="146.4" y="135.2">Volume of chambers not considered</text>
<text x="153.1" y="132.8">134.5 cubic yards of SAND</text>
</g>
</svg>
